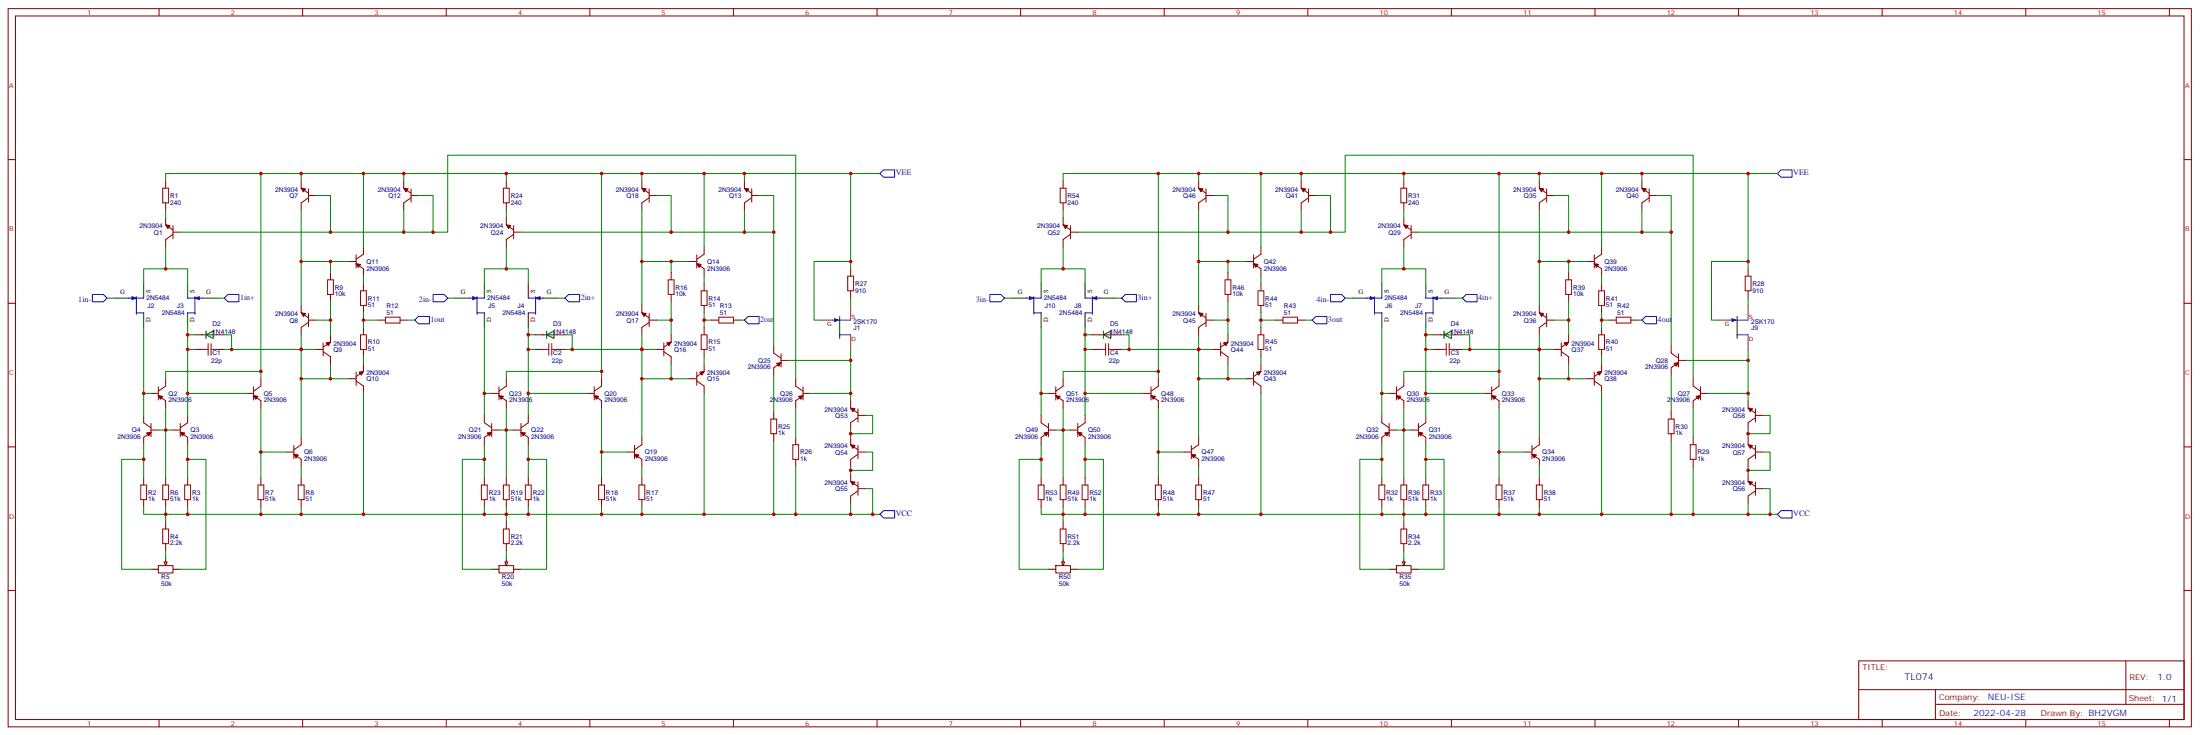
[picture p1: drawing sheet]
<svg xmlns="http://www.w3.org/2000/svg" width="1059mm" height="354mm" viewBox="0 0 1059 354" stroke-linecap="round" stroke-linejoin="round" font-family="sans-serif">
<g fill="none" stroke="#870000" stroke-width=".48">
<path d="M4 4h1051v346h-1051zM7 8h1045v338h-1045zM77 4v4M146 4v4M215 4v4M284 4v4M353 4v4M422 4v4M491 4v4M561 4v4M630 4v4M699 4v4"/>
<path d="M768 4v4M837 4v4M906 4v4M975 4v4M1045 4v4M4 77h3M1052 77h3M80 87v4M80 98v3M80 105v3l3 3M83 113l-3 2v4M83 112h4"/>
<path d="M83 109v6M4 146h3M1052 146h3M94 161h3M94 168h3M104 161h4M104 168h4M69 200v3l4 3M73 189h3M76 190l4 3v3M76 186v7M80 182v4l-4 2"/>
<path d="M90 200v3l-3 3M4 215h3M73 207h3M73 208l-4 3v3M73 204v6M83 207h4M87 208l3 3v3M87 204v6M1052 215h3M69 230v3M90 230v3M69 241v3"/>
<path d="M80 251v4M90 241v3M76 272h7v4h-7zM80 262v3M80 270v2M4 284h3M1052 284h3M895 318h157v28h-157zM1024 318v21M895 332h157M932 339h120M932 332v14"/>
<path d="M77 346v4M146 346v4M215 346v4M284 346v4M353 346v4M422 346v4M491 346v4M561 346v4M630 346v4M699 346v4M768 346v4M837 346v4"/>
<path d="M906 346v4M975 346v4M1045 346v4"/>
</g>
<g fill="none" stroke="#000" stroke-width=".48">
<path d="M69 136v8M90 136v8M55 144h7M69 151v7M90 151v7M97 144h7M99 159v4M404 152v11M97 161h7M99 161l4-2v4zM73 274h3M80 269v3"/>
<path d="M83 274h4"/>
</g>
<g fill="#870000" stroke="#870000" stroke-width=".48">
<path d="M80 108l2 1-1 1z"/>
<path d="M76 190l2 1-1 1z"/>
<path d="M87 208h2l-1 2z"/>
<path d="M71 208h2l-1 2z"/>
</g>
<path d="M44 142h6l2 2-2 1h-6zM62 144h7M66 143v8M66 151h3M90 144h7M90 151h4M94 143v8M108 144l2-2h5v3h-5z" fill="none" stroke="#00f" stroke-width=".48"/>
<g fill="#00f" stroke="#00f" stroke-width=".48">
<path d="M64 143l2 1h-2z"/>
<path d="M402 153l2 1-2 1z"/>
<path d="M94 144l2-1v1z"/>
</g>
<path d="M395 154h6M410 147v7M410 161v7" fill="none" stroke="#8c2424" stroke-width=".48"/>
<path d="M401 154h9M404 161h6" fill="none" stroke="#30f" stroke-width=".48"/>
<path d="M78 91h3v7h-3zM97 168h3M100 165v6M102 168h2M102 165v6M68 233h3v8h-3zM89 233h3v8h-3zM78 255h3v7h-3z" fill="none" stroke="#a10000" stroke-width=".48"/>
<path d="M80 101v4M80 119v10M69 136v-7h21v7M52 144h3M69 158v31h4M90 158v42M104 144h4M69 189v11M80 196v11h-4M80 207h3" fill="none" stroke="#008700" stroke-width=".48"/>
<path d="M79 271h1v1z" fill="#f0f0f0" stroke="#870000" stroke-width=".48"/>
<g fill="none" stroke="#a10000" stroke-width=".48">
<path d="M158 135h3v7h-3zM174 140h2v7h-2zM322 135h3v7h-3zM338 140h2v7h-2zM186 153h7v3h-7zM346 153h7v3h-7zM174 161h2v7h-2zM338 161h2v7h-2zM78 233h3v8h-3zM124 233h3v8h-3zM144 233h2v8h-2zM242 233h3v8h-3z"/>
<path d="M288 233h3v8h-3zM308 233h2v8h-2z"/>
</g>
<g fill="none" stroke="#870000" stroke-width=".48">
<path d="M145 87v4l4 2M149 95l-4 3v3M149 94h3M149 91v6M194 87v4l4 2M198 94h3M198 95l-4 3v3M198 91v6M309 87v4l4 2M313 94h3M313 95l-4 3v3M313 91v6"/>
<path d="M358 87v4l4 2M362 94h4M362 95l-4 3v3M362 91v6M175 119v3l-4 3M339 119v3l-3 3M159 131v4M168 126h3M171 127l4 2v4M171 123v6M175 136v4M323 131v4"/>
<path d="M332 126h4M336 127l3 2v4M336 123v6M339 136v4M145 147v4l4 2M149 155l-4 3v3M149 151v6M149 154h3M159 142v3M175 147v4M175 158v3M182 154h4"/>
<path d="M193 154h3M309 147v4l4 2M313 154h3M313 155l-4 3v3M313 151v6M323 142v3M339 147v4M339 158v3M343 154h3M353 154h4M152 168h4M156 169l3 3v3"/>
<path d="M156 165v6M159 161v4l-3 2M171 179v6M175 168v4M175 175v4l-4 2M316 168h4M320 169l3 3v3M320 165v6M323 161v4l-3 2M336 179v6M339 168v4M339 175v4l-3 2"/>
<path d="M119 189h3M122 190l4 3v3M122 186v7M126 182v4l-4 2M168 182h3M171 183l4 3v3M283 189h3M286 190l4 3v3M286 186v7M290 182v4l-4 2M332 182h4M336 183l3 3v3"/>
<path d="M138 218h3M141 219l4 2v4M141 214v7M145 211v3l-4 3M302 218h4M306 219l3 2v4M306 214v7M309 211v3l-3 3M80 230v3M126 230v3M145 230v3M244 230v3"/>
<path d="M290 230v3M309 230v3M80 241v3M126 241v3M145 241v3M244 241v3M290 241v3M309 241v3M240 272h7v4h-7zM244 270v2"/>
</g>
<g fill="#870000" stroke="#870000" stroke-width=".48">
<path d="M122 190l2 1-1 1z"/>
<path d="M141 219h3l-1 1z"/>
<path d="M145 91h2l-1 1z"/>
<path d="M145 151h2l-1 1z"/>
<path d="M157 165h2l-1 1z"/>
<path d="M173 179h2l-1 2z"/>
<path d="M171 127h3l-1 2z"/>
<path d="M194 91h3l-2 1z"/>
<path d="M358 91h3l-1 1z"/>
<path d="M336 127h2l-1 2z"/>
<path d="M337 179h2l-1 2z"/>
<path d="M321 165h2l-1 1z"/>
<path d="M309 151h2l-1 1z"/>
<path d="M309 91h2l-1 1z"/>
<path d="M306 219h2l-1 1z"/>
<path d="M286 190l2 1-1 1z"/>
</g>
<g fill="none" stroke="#008700" stroke-width=".48">
<path d="M80 87v-3h46v95M126 84h19v3M145 84h30v35M152 94h7v18h-72M175 84h19v3M194 84h50M201 94h8v18h-15M244 87v-3h46v95M290 84h19v3M309 84h30v35M316 94h7v18h-72M339 84h19v3"/>
<path d="M358 84h66M366 94h7v18h-15M145 101v46M194 101v11h-35M309 101v46M358 101v11h-35M145 126h14v5M159 126h9M175 133v3M309 126h14v5M323 126h9M339 133v3"/>
<path d="M152 154h7v7M159 145v9M175 151v7M175 154h7M196 154h4M316 154h7v7M323 145v9M339 154h4M339 151v7M357 154h1M90 161h4M90 168h4"/>
<path d="M108 161h4v7h-4M112 168h33v43M145 161v7h7M159 175v7h-14M175 172v3M254 161h4M254 168h4M272 161h4v7h-4M276 168h33v43M309 161v7h7M323 175v7h-14M339 172v3"/>
<path d="M80 182v-3h46v3M90 189h29M126 196v34M159 182h9M175 189v59h-30M244 182v-3h46v3M254 189h29M290 196v34M323 182h9M339 189v59h-30M69 214v16M80 207v23"/>
<path d="M90 214v16M126 218h12M233 214v16M244 207v23M254 214v16M290 218h12M69 221h-10v53h14M90 221h9v53h-12M145 225v5M233 221h-10v53h14M254 221h9v53h-12M309 225v5"/>
<path d="M69 244v4h21v-4M80 244v7M126 244v4M145 244v4h-55M175 248h58M233 244v4h21v-4M244 244v7M290 244v4M309 244v4h-55M339 248h85M80 265v4M244 265v4"/>
</g>
<path d="M424 84l1-2h6v3h-6zM200 154l1-2h6v4h-6zM360 152h6v4h-6l-2-2zM424 248l1-2h6v3h-6z" fill="none" stroke="#00f" stroke-width=".48"/>
<path d="M237 274h3M244 269v3M247 274h4" fill="none" stroke="#000" stroke-width=".48"/>
<path d="M243 271h2l-1 1z" fill="#f0f0f0" stroke="#870000" stroke-width=".48"/>
<g fill="none" stroke="#a10000" stroke-width=".48">
<path d="M242 91h3v7h-3zM675 91h2v7h-2zM408 133h3v7h-3zM840 133h3v7h-3zM261 168h3M264 165v6M266 168h2M266 165v6M694 168h2M696 165v6M698 168h3M698 165v6"/>
<path d="M371 202h3v7h-3zM382 214h3v7h-3zM803 202h3v7h-3zM814 214h3v7h-3zM232 233h3v8h-3zM253 233h3v8h-3zM664 233h3v8h-3zM685 233h3v8h-3zM242 255h3v7h-3zM675 255h2v7h-2z"/>
</g>
<g fill="none" stroke="#870000" stroke-width=".48">
<path d="M244 87v4M244 98v3M676 87v4M676 98v3M244 105v3l3 3M247 113l-3 2v4M247 112h4M247 109v6M676 105v3l3 3M679 112h4M679 113l-3 2v4M679 109v6"/>
<path d="M410 129v4M410 140v4M842 129v4M842 140v4M258 168h3M258 161h3M268 168h4M268 161h4M373 166v4l3 2M376 173h4M376 175l-3 2v4M376 170v7"/>
<path d="M690 168h4M690 161h4M701 168h3M701 161h3M805 166v4l3 2M808 173h4M808 175l-3 2v4M808 170v7M233 200v3l4 3M237 189h3M240 190l4 3v3M240 186v7"/>
<path d="M244 182v4l-4 2M254 200v3l-3 3M373 198v4M383 182v4l4 2M387 189h3M387 190l-4 3v3M387 186v7M665 200v3l4 3M669 189h3M672 190l4 3v3M672 186v7M676 182v4l-4 2"/>
<path d="M687 200v3l-4 3M805 198v4M815 182v4l4 2M819 189h3M819 190l-4 3v3M819 186v7M237 208l-4 3v3M237 207h3M237 204v6M247 207h4M251 208l3 3v3M251 204v6"/>
<path d="M373 209v3M383 211v3M669 207h3M669 208l-4 3v3M669 204v6M679 207h4M683 208l4 3v3M683 204v6M805 209v3M815 211v3M233 230v3M254 230v3"/>
<path d="M383 221v4M665 230v3M687 230v3M815 221v4M233 241v3M244 251v4M254 241v3M665 241v3M676 251v4M687 241v3M244 262v3M672 272h7v4h-7z"/>
<path d="M676 262v3M676 270v2"/>
</g>
<g fill="none" stroke="#008700" stroke-width=".48">
<path d="M410 84v45M842 84v45M209 112h7v-37h167v107M244 101v4M244 119v10M373 112v54M641 112h7v-37h167v107M676 101v4M676 119v10M805 112v54M233 136v-7h21v7M410 126h-18v28h3"/>
<path d="M665 136v-7h22v7M842 126h-18v28h4M216 144h3M233 158v31h4M254 158v42M268 144h4M410 144v3M648 144h3M665 158v31h4M687 158v42M701 144h3M842 144v3"/>
<path d="M380 173h30v20M410 168v5M812 173h30v16M842 168v5M233 189v11M244 196v11h-4M373 181v17M383 196v15M390 189h20M665 189v11M676 196v11h-4M805 181v17"/>
<path d="M815 196v15M822 189h20v4M244 207h3M373 212v36M676 207h3M805 212v36M383 225v23M815 225v23"/>
</g>
<g fill="#870000" stroke="#870000" stroke-width=".48">
<path d="M235 208h2l-1 2z"/>
<path d="M251 208h2l-1 2z"/>
<path d="M240 190l2 1-1 1z"/>
<path d="M244 108l2 1-1 1z"/>
<path d="M374 175h2l-1 1z"/>
<path d="M385 191l2-1-1 2z"/>
<path d="M817 191l2-1-1 2z"/>
<path d="M806 175h2l-1 1z"/>
<path d="M676 108l2 1-1 1z"/>
<path d="M672 190l3 1-2 1z"/>
<path d="M683 208h2l-1 2z"/>
<path d="M667 208h2l-1 2z"/>
</g>
<g fill="none" stroke="#000" stroke-width=".48">
<path d="M233 136v8M254 136v8M665 136v8M687 136v8M219 144h7M233 151v7M254 151v7M261 144h7M263 159v4M651 144h7M665 151v7M687 151v7"/>
<path d="M694 144h7M695 159v4M261 161h7M263 161l4-2v4zM694 161h7M695 161l4-2v4zM669 274h3M676 269v3M679 274h4"/>
</g>
<g fill="none" stroke="#00f" stroke-width=".48">
<path d="M209 142h5l2 2-2 1h-5zM226 144h7M230 151h3M230 143v8M254 144h7M254 151h4M258 143v8M274 142h5v3h-5l-2-1zM641 142h5l2 2-2 1h-5zM658 144h7M662 151h3M662 143v8"/>
<path d="M687 144h7M687 151h3M690 143v8M704 144l2-2h5v3h-5z"/>
</g>
<g fill="#00f" stroke="#00f" stroke-width=".48">
<path d="M258 144l2-1v1z"/>
<path d="M228 143l2 1h-2z"/>
<path d="M660 143l2 1h-2z"/>
<path d="M690 144l2-1v1z"/>
</g>
<path d="M675 271h2l-1 1z" fill="#f0f0f0" stroke="#870000" stroke-width=".48"/>
<g fill="none" stroke="#a10000" stroke-width=".48">
<path d="M590 135h3v7h-3zM606 140h3v7h-3zM754 135h3v7h-3zM770 140h3v7h-3zM618 153h7v3h-7zM778 153h7v3h-7zM606 161h3v7h-3zM770 161h3v7h-3zM511 233h2v8h-2zM556 233h3v8h-3zM576 233h3v8h-3zM675 233h2v8h-2z"/>
<path d="M720 233h3v8h-3zM740 233h3v8h-3z"/>
</g>
<g fill="none" stroke="#870000" stroke-width=".48">
<path d="M577 87v4l4 2M581 94h3M581 95l-4 3v3M581 91v6M627 87v4l3 2M630 94h4M630 95l-3 3v3M630 91v6M741 87v4l4 2M745 95l-4 3v3M745 94h3M745 91v6"/>
<path d="M791 87v4l3 2M794 94h4M794 95l-3 3v3M794 91v6M607 119v3l-3 3M771 119v3l-3 3M591 131v4M600 126h4M604 127l3 2v4M604 123v6M607 136v4M755 131v4"/>
<path d="M764 126h4M768 127l3 2v4M768 123v6M771 136v4M577 147v4l4 2M581 154h3M581 155l-4 3v3M581 151v6M591 142v3M607 147v4M607 158v3M614 154h4"/>
<path d="M625 154h3M741 147v4l4 2M745 155l-4 3v3M745 151v6M745 154h3M755 142v3M771 147v4M771 158v3M775 154h3M785 154h4M584 168h4M588 169l3 3v3"/>
<path d="M588 165v6M591 161v4l-3 2M604 179v6M607 168v4M607 175v4l-3 2M748 168h4M752 169l3 3v3M752 165v6M755 161v4l-3 2M768 179v6M771 168v4M771 175v4l-3 2"/>
<path d="M551 189h3M554 190l4 3v3M554 186v7M558 182v4l-4 2M600 182h4M604 183l3 3v3M715 189h3M718 190l4 3v3M718 186v7M722 182v4l-4 2M764 182h4M768 183l3 3v3"/>
<path d="M570 218h4M574 219l3 2v4M574 214v7M577 211v3l-3 3M734 218h4M738 219l3 2v4M738 214v7M741 211v3l-3 3M512 230v3M558 230v3M577 230v3M676 230v3"/>
<path d="M722 230v3M741 230v3M512 241v3M558 241v3M577 241v3M676 241v3M722 241v3M741 241v3M508 272h7v4h-7zM512 270v2"/>
</g>
<g fill="#870000" stroke="#870000" stroke-width=".48">
<path d="M718 190l2 1-1 1z"/>
<path d="M738 219h2l-1 1z"/>
<path d="M741 91h2l-1 1z"/>
<path d="M741 151h2l-1 1z"/>
<path d="M753 165h2l-1 1z"/>
<path d="M769 179h2l-1 2z"/>
<path d="M768 127h2l-1 2z"/>
<path d="M791 91h2l-1 1z"/>
<path d="M627 91h2l-1 1z"/>
<path d="M604 127h2l-1 2z"/>
<path d="M605 179h2l-1 2z"/>
<path d="M589 165h2l-1 1z"/>
<path d="M577 151h2l-1 1z"/>
<path d="M577 91h2l-1 1z"/>
<path d="M574 219h2l-1 1z"/>
<path d="M554 190l2 1-1 1z"/>
</g>
<g fill="none" stroke="#008700" stroke-width=".48">
<path d="M512 87v-3h46v95M558 84h19v3M577 84h30v35M584 94h7v18h-72M607 84h20v3M627 84h49M634 94h7v18h-14M676 87v-3h46v95M722 84h19v3M741 84h30v35M748 94h7v18h-72M771 84h20v3"/>
<path d="M791 84h65M798 94h7v18h-14M577 101v46M627 101v11h-36M741 101v46M791 101v11h-36M577 126h14v5M591 126h9M607 133v3M741 126h14v5M755 126h9M771 133v3"/>
<path d="M584 154h7v7M591 145v9M607 154h7M607 151v7M628 154h4M748 154h7v7M755 145v9M771 151v7M771 154h4M789 154h2M522 161h4M522 168h4"/>
<path d="M540 161h4v7h-4M544 168h33v43M577 161v7h7M591 175v7h-14M607 172v3M687 161h3M687 168h3M704 161h4v7h-4M708 168h33v43M741 161v7h7M755 175v7h-14M771 172v3"/>
<path d="M512 182v-3h46v3M522 189h29M558 196v34M591 182h9M607 189v59h-30M676 182v-3h46v3M687 189h28M722 196v34M755 182h9M771 189v59h-30M501 214v16M512 207v23"/>
<path d="M522 214v16M558 218h12M665 214v16M676 207v23M687 214v16M722 218h12M501 221h-10v53h14M522 221h9v53h-12M577 225v5M665 221h-10v53h14M687 221h8v53h-12M741 225v5"/>
<path d="M501 244v4h21v-4M512 244v7M558 244v4M577 244v4h-55M607 248h58M665 244v4h22v-4M676 244v7M722 244v4M741 244v4h-54M771 248h85M512 265v4M676 265v4"/>
</g>
<path d="M856 84l2-2h5v3h-5zM632 154l2-2h5v4h-5zM791 154l1-2h6v4h-6zM856 248l2-2h5v3h-5z" fill="none" stroke="#00f" stroke-width=".48"/>
<path d="M505 274h3M512 269v3M515 274h4" fill="none" stroke="#000" stroke-width=".48"/>
<path d="M511 271h2l-1 1z" fill="#f0f0f0" stroke="#870000" stroke-width=".48"/>
<path d="M511 91h2v7h-2zM530 168h2M532 165v6M534 168h3M534 165v6M500 233h3v8h-3zM521 233h3v8h-3zM511 255h2v7h-2z" fill="none" stroke="#a10000" stroke-width=".48"/>
<g fill="none" stroke="#870000" stroke-width=".48">
<path d="M512 87v4M512 98v3M512 105v3l3 3M515 113l-3 2v4M515 112h4M515 109v6M526 168h4M526 161h4M537 168h3M537 161h3M410 193v3l3 3M413 200h4"/>
<path d="M413 197v6M501 200v3l4 3M505 189h3M508 190l4 3v3M508 186v7M512 182v4l-4 2M522 200v3l-3 3M842 193v3l3 3M845 200h4M845 197v6M410 211v3l3 3M413 201l-3 2v4"/>
<path d="M413 219l-3 2v4M413 214v7M413 218h4M505 208l-4 3v3M505 207h3M505 204v6M515 207h4M519 208l3 3v3M519 204v6M842 211v3l3 3M845 218h4M845 201l-3 2v4"/>
<path d="M845 219l-3 2v4M845 214v7M410 228v4l3 2M413 236l-3 3v3M413 232v6M413 235h4M501 230v3M522 230v3M842 228v4l3 2M845 235h4M845 236l-3 3v3M845 232v6"/>
<path d="M501 241v3M512 251v4M522 241v3M512 262v3"/>
</g>
<g fill="none" stroke="#008700" stroke-width=".48">
<path d="M512 101v4M512 119v10M501 136v-7h21v7M484 144h3M501 158v31h4M522 158v42M537 144h3M417 200h3v9h-10M501 189v11M512 196v11h-4M849 200h3v9h-10M410 207v4"/>
<path d="M417 218h3v8h-10M512 207h3M842 207v4M849 218h3v8h-10M410 225v3M417 235h3v13M842 225v3M849 235h3v13M410 242v6M842 242v6"/>
</g>
<g fill="#870000" stroke="#870000" stroke-width=".48">
<path d="M503 208h2l-1 2z"/>
<path d="M519 208h2l-1 2z"/>
<path d="M508 190l3 1-2 1z"/>
<path d="M512 108l2 1-1 1z"/>
<path d="M410 196l2 1-1 1z"/>
<path d="M410 214h2l-1 2z"/>
<path d="M410 232h2l-1 1z"/>
<path d="M842 232h2l-1 1z"/>
<path d="M842 214h2l-1 2z"/>
<path d="M842 196l2 1-1 1z"/>
</g>
<path d="M501 136v8M522 136v8M487 144h7M501 151v7M522 151v7M530 144h7M531 159v4M836 152v11M530 161h7M531 161l4-2v4z" fill="none" stroke="#000" stroke-width=".48"/>
<path d="M477 142h5l2 2-2 1h-5zM494 144h7M498 151h3M498 143v8M522 144h8M522 151h4M526 143v8M540 144l2-2h5v3h-5z" fill="none" stroke="#00f" stroke-width=".48"/>
<g fill="#00f" stroke="#00f" stroke-width=".48">
<path d="M526 144l2-1v1z"/>
<path d="M834 153l2 1-2 1z"/>
<path d="M496 143l2 1h-2z"/>
</g>
<path d="M828 154h5M842 147v7M842 161v7" fill="none" stroke="#8c2424" stroke-width=".48"/>
<path d="M833 154h9M836 161h6" fill="none" stroke="#30f" stroke-width=".48"/>
<g fill="#c00">
<circle cx="80" cy="129" r=".9"/>
<circle cx="69" cy="189" r=".9"/>
<circle cx="80" cy="207" r=".9"/>
<circle cx="80" cy="248" r=".9"/>
<circle cx="69" cy="221" r=".9"/>
<circle cx="90" cy="221" r=".9"/>
<circle cx="90" cy="189" r=".9"/>
<circle cx="90" cy="248" r=".9"/>
<circle cx="126" cy="248" r=".9"/>
<circle cx="126" cy="218" r=".9"/>
<circle cx="90" cy="161" r=".9"/>
<circle cx="90" cy="168" r=".9"/>
<circle cx="126" cy="179" r=".9"/>
<circle cx="112" cy="168" r=".9"/>
<circle cx="126" cy="84" r=".9"/>
<circle cx="145" cy="168" r=".9"/>
<circle cx="145" cy="182" r=".9"/>
<circle cx="159" cy="154" r=".9"/>
<circle cx="159" cy="182" r=".9"/>
<circle cx="175" cy="154" r=".9"/>
<circle cx="145" cy="84" r=".9"/>
<circle cx="145" cy="248" r=".9"/>
<circle cx="175" cy="84" r=".9"/>
<circle cx="159" cy="112" r=".9"/>
<circle cx="194" cy="112" r=".9"/>
<circle cx="194" cy="84" r=".9"/>
<circle cx="175" cy="248" r=".9"/>
<circle cx="159" cy="126" r=".9"/>
<circle cx="145" cy="126" r=".9"/>
<circle cx="309" cy="126" r=".9"/>
<circle cx="323" cy="126" r=".9"/>
<circle cx="339" cy="248" r=".9"/>
<circle cx="358" cy="84" r=".9"/>
<circle cx="358" cy="112" r=".9"/>
<circle cx="323" cy="112" r=".9"/>
<circle cx="339" cy="84" r=".9"/>
<circle cx="309" cy="248" r=".9"/>
<circle cx="309" cy="84" r=".9"/>
<circle cx="339" cy="154" r=".9"/>
<circle cx="323" cy="182" r=".9"/>
<circle cx="323" cy="154" r=".9"/>
<circle cx="309" cy="182" r=".9"/>
<circle cx="309" cy="168" r=".9"/>
<circle cx="290" cy="84" r=".9"/>
<circle cx="276" cy="168" r=".9"/>
<circle cx="290" cy="179" r=".9"/>
<circle cx="254" cy="168" r=".9"/>
<circle cx="254" cy="161" r=".9"/>
<circle cx="290" cy="218" r=".9"/>
<circle cx="290" cy="248" r=".9"/>
<circle cx="254" cy="248" r=".9"/>
<circle cx="254" cy="189" r=".9"/>
<circle cx="254" cy="221" r=".9"/>
<circle cx="233" cy="221" r=".9"/>
<circle cx="244" cy="248" r=".9"/>
<circle cx="244" cy="207" r=".9"/>
<circle cx="233" cy="189" r=".9"/>
<circle cx="244" cy="129" r=".9"/>
<circle cx="244" cy="84" r=".9"/>
<circle cx="233" cy="248" r=".9"/>
<circle cx="373" cy="112" r=".9"/>
<circle cx="373" cy="248" r=".9"/>
<circle cx="383" cy="248" r=".9"/>
<circle cx="209" cy="112" r=".9"/>
<circle cx="410" cy="173" r=".9"/>
<circle cx="410" cy="84" r=".9"/>
<circle cx="410" cy="126" r=".9"/>
<circle cx="842" cy="126" r=".9"/>
<circle cx="842" cy="84" r=".9"/>
<circle cx="842" cy="173" r=".9"/>
<circle cx="641" cy="112" r=".9"/>
<circle cx="815" cy="248" r=".9"/>
<circle cx="805" cy="248" r=".9"/>
<circle cx="805" cy="112" r=".9"/>
<circle cx="665" cy="248" r=".9"/>
<circle cx="676" cy="84" r=".9"/>
<circle cx="676" cy="129" r=".9"/>
<circle cx="665" cy="189" r=".9"/>
<circle cx="676" cy="207" r=".9"/>
<circle cx="676" cy="248" r=".9"/>
<circle cx="665" cy="221" r=".9"/>
<circle cx="687" cy="221" r=".9"/>
<circle cx="687" cy="189" r=".9"/>
<circle cx="687" cy="248" r=".9"/>
<circle cx="722" cy="248" r=".9"/>
<circle cx="722" cy="218" r=".9"/>
<circle cx="687" cy="161" r=".9"/>
<circle cx="687" cy="168" r=".9"/>
<circle cx="722" cy="179" r=".9"/>
<circle cx="708" cy="168" r=".9"/>
<circle cx="722" cy="84" r=".9"/>
<circle cx="741" cy="168" r=".9"/>
<circle cx="741" cy="182" r=".9"/>
<circle cx="755" cy="154" r=".9"/>
<circle cx="755" cy="182" r=".9"/>
<circle cx="771" cy="154" r=".9"/>
<circle cx="741" cy="84" r=".9"/>
<circle cx="741" cy="248" r=".9"/>
<circle cx="771" cy="84" r=".9"/>
<circle cx="755" cy="112" r=".9"/>
<circle cx="791" cy="112" r=".9"/>
<circle cx="791" cy="84" r=".9"/>
<circle cx="771" cy="248" r=".9"/>
<circle cx="755" cy="126" r=".9"/>
<circle cx="741" cy="126" r=".9"/>
<circle cx="577" cy="126" r=".9"/>
<circle cx="591" cy="126" r=".9"/>
<circle cx="607" cy="248" r=".9"/>
<circle cx="627" cy="84" r=".9"/>
<circle cx="627" cy="112" r=".9"/>
<circle cx="591" cy="112" r=".9"/>
<circle cx="607" cy="84" r=".9"/>
<circle cx="577" cy="248" r=".9"/>
<circle cx="577" cy="84" r=".9"/>
<circle cx="607" cy="154" r=".9"/>
<circle cx="591" cy="182" r=".9"/>
<circle cx="591" cy="154" r=".9"/>
<circle cx="577" cy="182" r=".9"/>
<circle cx="577" cy="168" r=".9"/>
<circle cx="558" cy="84" r=".9"/>
<circle cx="544" cy="168" r=".9"/>
<circle cx="558" cy="179" r=".9"/>
<circle cx="522" cy="168" r=".9"/>
<circle cx="522" cy="161" r=".9"/>
<circle cx="558" cy="218" r=".9"/>
<circle cx="558" cy="248" r=".9"/>
<circle cx="522" cy="248" r=".9"/>
<circle cx="522" cy="189" r=".9"/>
<circle cx="522" cy="221" r=".9"/>
<circle cx="501" cy="221" r=".9"/>
<circle cx="512" cy="248" r=".9"/>
<circle cx="512" cy="207" r=".9"/>
<circle cx="501" cy="189" r=".9"/>
<circle cx="512" cy="129" r=".9"/>
<circle cx="410" cy="248" r=".9"/>
<circle cx="420" cy="248" r=".9"/>
<circle cx="410" cy="226" r=".9"/>
<circle cx="410" cy="209" r=".9"/>
<circle cx="410" cy="189" r=".9"/>
<circle cx="842" cy="209" r=".9"/>
<circle cx="842" cy="226" r=".9"/>
<circle cx="852" cy="248" r=".9"/>
<circle cx="842" cy="248" r=".9"/>
<circle cx="842" cy="189" r=".9"/>
</g>
<text font-size="4.6" fill="#00f" x="917" y="327">TL074</text>
<g font-size="4.2" fill="#00f">
<text x="1039" y="327">1.0</text>
<text x="957" y="337">NEU-ISE</text>
<text x="950" y="345">2022-04-28</text>
</g>
<g font-size="3.9" fill="#00f">
<text x="431" y="84">VEE</text>
<text x="863" y="84">VEE</text>
<text x="38" y="145">1in-</text>
<text x="116" y="144">1in+</text>
<text x="202" y="145">2in-</text>
<text x="280" y="144">2in+</text>
<text x="470" y="145">3in-</text>
<text x="548" y="144">3in+</text>
<text x="634" y="145">4in-</text>
<text x="712" y="144">4in+</text>
<text x="207" y="155">1out</text>
<text x="366" y="155">2out</text>
<text x="639" y="155">3out</text>
<text x="798" y="155">4out</text>
<text x="431" y="248">VCC</text>
<text x="863" y="248">VCC</text>
</g>
<g font-size="3.9" fill="#800">
<text x="897" y="323">TITLE:</text>
<text x="1025" y="327">REV:</text>
<text x="934" y="337">Company:</text>
<text x="1025" y="338">Sheet: 1/1</text>
<text x="934" y="345">Date:</text>
<text x="983" y="345">Drawn By: BH2VGM</text>
</g>
<g font-size="3.2" fill="#800">
<text x="42" y="7">1</text>
<text x="111" y="7">2</text>
<text x="180" y="7">3</text>
<text x="249" y="7">4</text>
<text x="319" y="7">5</text>
<text x="388" y="7">6</text>
<text x="457" y="7">7</text>
<text x="526" y="7">8</text>
<text x="595" y="7">9</text>
<text x="664" y="7">10</text>
<text x="733" y="7">11</text>
<text x="803" y="7">12</text>
<text x="872" y="7">13</text>
<text x="941" y="7">14</text>
<text x="1010" y="7">15</text>
<text x="4" y="42">A</text>
<text x="1052" y="42">A</text>
<text x="4" y="111">B</text>
<text x="1052" y="111">B</text>
<text x="4" y="181">C</text>
<text x="1052" y="181">C</text>
<text x="4" y="250">D</text>
<text x="1052" y="250">D</text>
<text x="42" y="349">1</text>
<text x="111" y="349">2</text>
<text x="180" y="349">3</text>
<text x="249" y="349">4</text>
<text x="319" y="349">5</text>
<text x="388" y="349">6</text>
<text x="457" y="349">7</text>
<text x="526" y="349">8</text>
<text x="595" y="349">9</text>
<text x="664" y="349">10</text>
<text x="733" y="349">11</text>
<text x="803" y="349">12</text>
<text x="872" y="349">13</text>
<text x="941" y="349">14</text>
<text x="1010" y="349">15</text>
</g>
<g font-size="3.2" fill="#000080">
<text x="82" y="95">R1</text>
<text x="132" y="92">2N3904</text>
<text x="139" y="95">Q7</text>
<text x="182" y="92">2N3904</text>
<text x="187" y="95">Q12</text>
<text x="246" y="95">R24</text>
<text x="297" y="92">2N3904</text>
<text x="302" y="95">Q18</text>
<text x="346" y="92">2N3904</text>
<text x="351" y="95">Q13</text>
<text x="514" y="95">R54</text>
<text x="565" y="92">2N3904</text>
<text x="570" y="95">Q46</text>
<text x="614" y="92">2N3904</text>
<text x="619" y="95">Q41</text>
<text x="678" y="95">R31</text>
<text x="729" y="92">2N3904</text>
<text x="734" y="95">Q35</text>
<text x="778" y="92">2N3904</text>
<text x="783" y="95">Q40</text>
<text x="82" y="98">240</text>
<text x="246" y="98">240</text>
<text x="514" y="98">240</text>
<text x="678" y="98">240</text>
<text x="67" y="110">2N3904</text>
<text x="74" y="113">Q1</text>
<text x="231" y="110">2N3904</text>
<text x="236" y="113">Q24</text>
<text x="499" y="110">2N3904</text>
<text x="505" y="113">Q52</text>
<text x="663" y="110">2N3904</text>
<text x="669" y="113">Q29</text>
<text x="176" y="130">2N3906</text>
<text x="176" y="127">Q11</text>
<text x="340" y="130">2N3906</text>
<text x="340" y="127">Q14</text>
<text x="609" y="130">2N3906</text>
<text x="609" y="127">Q42</text>
<text x="773" y="130">2N3906</text>
<text x="773" y="127">Q39</text>
<text x="412" y="138">R27</text>
<text x="844" y="138">R28</text>
<text x="161" y="143">10k</text>
<text x="161" y="139">R9</text>
<text x="325" y="143">10k</text>
<text x="325" y="139">R16</text>
<text x="412" y="141">910</text>
<text x="593" y="143">10k</text>
<text x="593" y="139">R46</text>
<text x="757" y="143">10k</text>
<text x="757" y="139">R39</text>
<text x="844" y="141">910</text>
<text x="70" y="145">2N5484</text>
<text x="71" y="148">J2</text>
<text x="85" y="148">J3</text>
<text x="177" y="148">51</text>
<text x="177" y="145">R11</text>
<text x="186" y="148">R12</text>
<text x="235" y="145">2N5484</text>
<text x="235" y="148">J5</text>
<text x="249" y="148">J4</text>
<text x="341" y="148">51 R13</text>
<text x="341" y="145">R14</text>
<text x="503" y="145">2N5484</text>
<text x="503" y="148">J10</text>
<text x="517" y="148">J8</text>
<text x="609" y="148">51</text>
<text x="609" y="145">R44</text>
<text x="618" y="148">R43</text>
<text x="667" y="145">2N5484</text>
<text x="667" y="148">J6</text>
<text x="681" y="148">J7</text>
<text x="773" y="148">51 R42</text>
<text x="773" y="145">R41</text>
<text x="78" y="152">2N5484</text>
<text x="132" y="152">2N3904</text>
<text x="139" y="155">Q8</text>
<text x="186" y="152">51</text>
<text x="242" y="152">2N5484</text>
<text x="297" y="152">2N3904</text>
<text x="302" y="155">Q17</text>
<text x="347" y="152">51</text>
<text x="411" y="156">2SK170</text>
<text x="510" y="152">2N5484</text>
<text x="565" y="152">2N3904</text>
<text x="570" y="155">Q45</text>
<text x="618" y="152">51</text>
<text x="674" y="152">2N5484</text>
<text x="729" y="152">2N3904</text>
<text x="734" y="155">Q36</text>
<text x="779" y="152">51</text>
<text x="843" y="156">2SK170</text>
<text x="102" y="161">1N4148</text>
<text x="102" y="157">D2</text>
<text x="266" y="161">1N4148</text>
<text x="266" y="157">D3</text>
<text x="411" y="159">J1</text>
<text x="534" y="161">1N4148</text>
<text x="535" y="157">D5</text>
<text x="698" y="161">1N4148</text>
<text x="699" y="157">D4</text>
<text x="843" y="159">J9</text>
<text x="161" y="166">2N3904</text>
<text x="177" y="166">R10</text>
<text x="325" y="166">2N3904</text>
<text x="341" y="166">R15</text>
<text x="593" y="166">2N3904</text>
<text x="609" y="166">R45</text>
<text x="757" y="166">2N3904</text>
<text x="773" y="166">R40</text>
<text x="102" y="171">C1</text>
<text x="161" y="169">Q9</text>
<text x="177" y="169">51</text>
<text x="266" y="171">C2</text>
<text x="325" y="169">Q16</text>
<text x="341" y="169">51</text>
<text x="535" y="171">C4</text>
<text x="593" y="169">Q44</text>
<text x="609" y="169">51</text>
<text x="699" y="171">C3</text>
<text x="757" y="169">Q37</text>
<text x="773" y="169">51</text>
<text x="102" y="175">22p</text>
<text x="266" y="175">22p</text>
<text x="360" y="178">2N3906</text>
<text x="365" y="175">Q25</text>
<text x="534" y="175">22p</text>
<text x="698" y="175">22p</text>
<text x="792" y="178">2N3906</text>
<text x="797" y="175">Q28</text>
<text x="176" y="181">2N3904</text>
<text x="176" y="184">Q10</text>
<text x="340" y="181">2N3904</text>
<text x="340" y="184">Q15</text>
<text x="609" y="181">2N3904</text>
<text x="609" y="184">Q43</text>
<text x="773" y="181">2N3904</text>
<text x="773" y="184">Q38</text>
<text x="81" y="191">Q2</text>
<text x="127" y="191">Q5</text>
<text x="245" y="191">Q23</text>
<text x="291" y="191">Q20</text>
<text x="376" y="191">Q26</text>
<text x="513" y="191">Q51</text>
<text x="559" y="191">Q48</text>
<text x="677" y="191">Q30</text>
<text x="723" y="191">Q33</text>
<text x="808" y="191">Q27</text>
<text x="81" y="194">2N3906</text>
<text x="127" y="194">2N3906</text>
<text x="245" y="194">2N3906</text>
<text x="291" y="194">2N3906</text>
<text x="371" y="194">2N3906</text>
<text x="513" y="194">2N3906</text>
<text x="559" y="194">2N3906</text>
<text x="677" y="194">2N3906</text>
<text x="723" y="194">2N3906</text>
<text x="803" y="194">2N3906</text>
<text x="397" y="198">2N3904</text>
<text x="402" y="201">Q53</text>
<text x="829" y="198">2N3904</text>
<text x="834" y="201">Q58</text>
<text x="64" y="208">Q4</text>
<text x="92" y="208">Q3</text>
<text x="226" y="208">Q21</text>
<text x="256" y="208">Q22</text>
<text x="375" y="210">1k</text>
<text x="375" y="206">R25</text>
<text x="494" y="208">Q49</text>
<text x="524" y="208">Q50</text>
<text x="658" y="208">Q32</text>
<text x="688" y="208">Q31</text>
<text x="807" y="210">1k</text>
<text x="807" y="206">R30</text>
<text x="57" y="211">2N3906</text>
<text x="92" y="211">2N3906</text>
<text x="221" y="211">2N3906</text>
<text x="256" y="211">2N3906</text>
<text x="397" y="216">2N3904</text>
<text x="489" y="211">2N3906</text>
<text x="524" y="211">2N3906</text>
<text x="653" y="211">2N3906</text>
<text x="688" y="211">2N3906</text>
<text x="829" y="216">2N3904</text>
<text x="146" y="222">2N3906</text>
<text x="146" y="219">Q6</text>
<text x="310" y="222">2N3906</text>
<text x="310" y="219">Q19</text>
<text x="385" y="222">1k</text>
<text x="385" y="219">R26</text>
<text x="402" y="219">Q54</text>
<text x="579" y="222">2N3906</text>
<text x="579" y="219">Q47</text>
<text x="743" y="222">2N3906</text>
<text x="743" y="219">Q34</text>
<text x="817" y="222">1k</text>
<text x="817" y="219">R29</text>
<text x="834" y="219">Q57</text>
<text x="397" y="233">2N3904</text>
<text x="829" y="233">2N3904</text>
<text x="71" y="238">R2</text>
<text x="82" y="238">R6</text>
<text x="92" y="238">R3</text>
<text x="128" y="238">R7</text>
<text x="147" y="238">R8</text>
<text x="235" y="238">R23</text>
<text x="246" y="238">R19</text>
<text x="257" y="238">R22</text>
<text x="292" y="238">R18</text>
<text x="311" y="238">R17</text>
<text x="402" y="236">Q55</text>
<text x="503" y="238">R53</text>
<text x="514" y="238">R49</text>
<text x="525" y="238">R52</text>
<text x="560" y="238">R48</text>
<text x="579" y="238">R47</text>
<text x="667" y="238">R32</text>
<text x="678" y="238">R36</text>
<text x="689" y="238">R33</text>
<text x="724" y="238">R37</text>
<text x="743" y="238">R38</text>
<text x="834" y="236">Q56</text>
<text x="71" y="241">1k</text>
<text x="82" y="241">51k</text>
<text x="92" y="241">1k</text>
<text x="128" y="241">51k</text>
<text x="147" y="241">51</text>
<text x="235" y="241">1k</text>
<text x="246" y="241">51k</text>
<text x="257" y="241">1k</text>
<text x="292" y="241">51k</text>
<text x="311" y="241">51</text>
<text x="503" y="241">1k</text>
<text x="514" y="241">51k</text>
<text x="525" y="241">1k</text>
<text x="560" y="241">51k</text>
<text x="579" y="241">51</text>
<text x="667" y="241">1k</text>
<text x="678" y="241">51k</text>
<text x="689" y="241">1k</text>
<text x="724" y="241">51k</text>
<text x="743" y="241">51</text>
<text x="82" y="262">2.2k</text>
<text x="82" y="259">R4</text>
<text x="246" y="262">2.2k</text>
<text x="246" y="259">R21</text>
<text x="514" y="262">2.2k</text>
<text x="514" y="259">R51</text>
<text x="678" y="262">2.2k</text>
<text x="678" y="259">R34</text>
<text x="78" y="282">50k</text>
<text x="78" y="279">R5</text>
<text x="242" y="282">50k</text>
<text x="242" y="279">R20</text>
<text x="510" y="282">50k</text>
<text x="510" y="279">R50</text>
<text x="674" y="282">50k</text>
<text x="674" y="279">R35</text>
</g>
<g font-size="3.2">
<text x="58" y="142">G</text>
<text x="73" y="141" transform="rotate(-90 73 141)">S</text>
<text x="94" y="141" transform="rotate(-90 94 141)">S</text>
<text x="99" y="142">G</text>
<text x="222" y="142">G</text>
<text x="237" y="141" transform="rotate(-90 237 141)">S</text>
<text x="258" y="141" transform="rotate(-90 258 141)">S</text>
<text x="263" y="142">G</text>
<text x="490" y="142">G</text>
<text x="505" y="141" transform="rotate(-90 505 141)">S</text>
<text x="526" y="141" transform="rotate(-90 526 141)">S</text>
<text x="532" y="142">G</text>
<text x="654" y="142">G</text>
<text x="669" y="141" transform="rotate(-90 669 141)">S</text>
<text x="690" y="141" transform="rotate(-90 690 141)">S</text>
<text x="696" y="142">G</text>
<text x="73" y="155" transform="rotate(-90 73 155)">D</text>
<text x="94" y="155" transform="rotate(-90 94 155)">D</text>
<text x="237" y="155" transform="rotate(-90 237 155)">D</text>
<text x="258" y="155" transform="rotate(-90 258 155)">D</text>
<text x="505" y="155" transform="rotate(-90 505 155)">D</text>
<text x="526" y="155" transform="rotate(-90 526 155)">D</text>
<text x="669" y="155" transform="rotate(-90 669 155)">D</text>
<text x="690" y="155" transform="rotate(-90 690 155)">D</text>
</g>
<g font-size="2.8">
<text x="410" y="154">S</text>
<text x="842" y="154">S</text>
<text x="398" y="157">G</text>
<text x="830" y="157">G</text>
<text x="410" y="164">D</text>
<text x="842" y="164">D</text>
</g>
</svg>
